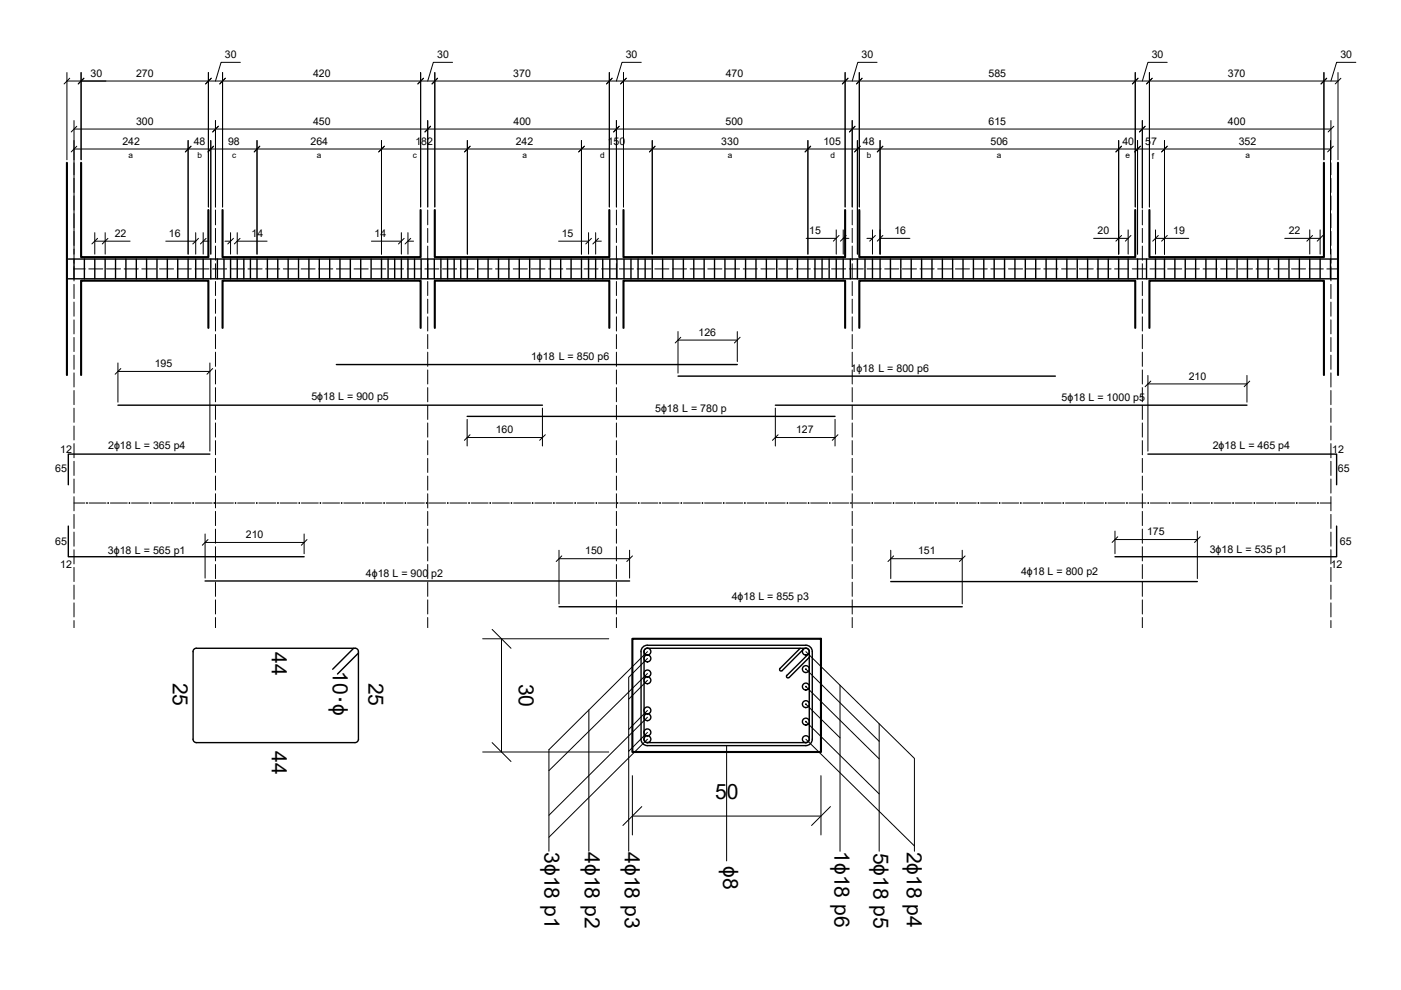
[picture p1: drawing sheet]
<svg xmlns="http://www.w3.org/2000/svg" width="297mm" height="210mm" viewBox="0 0 297 210" stroke-linecap="round" stroke-linejoin="round" font-family="sans-serif">
<!-- layer: cls -->
<g fill="none" stroke="#000" stroke-width=".44">
<path d="M14.2 34.5v45M17.2 34.5v20h27v-10M280.7 34.5v20h-37v-10M283.7 34.5v45M47.2 44.5v10h42v-10M92.2 44.5v10h37v-10M132.2 44.5v10h47v-10M182.2 44.5v10h58.5v-10M44.2 69.5v-10h-27v20M47.2 69.5v-10h42v10M92.2 69.5v-10h37v10M132.2 69.5v-10h47v10"/>
<path d="M182.2 69.5v-10h58.5v10M243.7 69.5v-10h37v20M134.1 135.4h40v24h-40z"/>
</g>
<g fill="none" stroke="#000" stroke-width=".21">
<path d="M15.7 34.5v2.6M15.7 37.8v3M282.2 34.5v2.6M282.2 37.8v3M15.7 57h2.4M15.7 41.5v3M15.7 45.3v3M15.7 49.1v2.9M15.7 52.8v3M15.7 56.6v3M18.8 57h3M22.6 57h3"/>
<path d="M26.3 57h3M30.1 57h3M33.8 57h3M37.6 57h3M41.3 57h3M45.1 57h3M45.7 44.5v3.2M45.7 48.4v3M45.7 52.2v3M45.7 55.9v3M45.7 59.7v3M48.8 57h3"/>
<path d="M52.6 57h3M56.3 57h3M60.1 57h3M63.8 57h3M67.6 57h3M71.3 57h3M75.1 57h3M78.8 57h3M82.6 57h3M86.3 57h3M90.1 57h3M90.7 44.5v3.2"/>
<path d="M90.7 48.4v3M90.7 52.2v3M90.7 55.9v3M90.7 59.7v3M93.8 57h3M97.6 57h3M101.3 57h3M105.1 57h3M108.8 57h3M112.6 57h3M116.3 57h3M120.1 57h3"/>
<path d="M123.8 57h3M127.6 57h3M130.7 44.5v3.2M130.7 48.4v3M130.7 52.2v3M130.7 55.9v3M130.7 59.7v3M131.3 57h3M135.1 57h3M138.8 57h3M142.6 57h3M146.3 57h3"/>
<path d="M150.1 57h3M153.8 57h3M157.6 57h3M161.3 57h3M165.1 57h3M168.8 57h3M172.6 57h3M176.3 57h3M180.1 57h3M180.7 44.5v3.2M180.7 48.4v3M180.7 52.2v3"/>
<path d="M180.7 55.9v3M180.7 59.7v3M183.8 57h3M187.6 57h3M191.3 57h3M195.1 57h3M198.8 57h3M202.6 57h3M206.3 57h3M210.1 57h3M213.8 57h3M217.6 57h3"/>
<path d="M221.3 57h3M225.1 57h3M228.8 57h3M232.6 57h3M236.3 57h3M240.1 57h3M242.2 44.5v3.2M242.2 48.4v3M242.2 52.2v3M242.2 55.9v3M242.2 59.7v3M243.8 57h3"/>
<path d="M247.6 57h3M251.3 57h3M255.1 57h3M258.8 57h3M262.6 57h3M266.3 57h3M270.1 57h3M273.8 57h3M277.6 57h3M281.3 57h2.4M282.2 41.5v3M282.2 45.3v3"/>
<path d="M282.2 49.1v2.9M282.2 52.8v3M282.2 56.6v3M15.7 60.3v3M15.7 64v3M15.7 67.8v3M15.7 71.6v2.9M15.7 75.3v3M15.7 79.1v3M45.7 63.4v3M45.7 67.2v3M45.7 70.9v3"/>
<path d="M45.7 74.7v3M45.7 78.4v3M90.7 63.4v3M90.7 67.2v3M90.7 70.9v3M90.7 74.7v3M90.7 78.4v3M130.7 63.4v3M130.7 67.2v3M130.7 70.9v3M130.7 74.7v3M130.7 78.4v3"/>
<path d="M180.7 63.4v3M180.7 67.2v3M180.7 70.9v3M180.7 74.7v3M180.7 78.4v3M242.2 63.4v3M242.2 67.2v3M242.2 70.9v3M242.2 74.7v3M242.2 78.4v3M282.2 60.3v3M282.2 64v3"/>
<path d="M282.2 67.8v3M282.2 71.6v2.9M282.2 75.3v3M282.2 79.1v3M15.7 82.8v3M15.7 86.5v3M15.7 90.3v3M15.7 94.1v3M15.7 97.8v3M45.7 82.2v3M45.7 85.9v3M45.7 89.7v3"/>
<path d="M45.7 93.4v3M45.7 97.2v3M90.7 82.2v3M90.7 85.9v3M90.7 89.7v3M90.7 93.4v3M90.7 97.2v3M130.7 82.2v3M130.7 85.9v3M130.7 89.7v3M130.7 93.4v3M130.7 97.2v3"/>
<path d="M180.7 82.2v3M180.7 85.9v3M180.7 89.7v3M180.7 93.4v3M180.7 97.2v3M242.2 82.2v3M242.2 85.9v3M242.2 89.7v3M242.2 93.4v3M242.2 97.2v3M282.2 82.8v3M282.2 86.5v3"/>
<path d="M282.2 90.3v3M282.2 94.1v3M282.2 97.8v3M15.7 101.6v3M15.7 105.3v3M15.7 109.1v2.9M15.7 112.8v3M15.7 116.6v3M15.7 106.7h2.3M18.9 106.7h3.6M23.4 106.7h3.6M27.9 106.7h3.6"/>
<path d="M32.4 106.7h3.6M36.9 106.7h3.6M41.4 106.7h3.6M45.7 100.9v3M45.7 104.7v3M45.7 108.4v3M45.7 112.2v3M45.7 115.9v3M45.7 119.7v3M45.9 106.7h3.6M50.4 106.7h3.6M54.9 106.7h3.6"/>
<path d="M59.4 106.7h3.6M63.9 106.7h3.6M68.4 106.7h3.6M72.9 106.7h3.6M77.4 106.7h3.6M81.9 106.7h3.6M86.4 106.7h3.6M90.7 100.9v3M90.7 104.7v3M90.7 108.4v3M90.7 112.2v3M90.7 115.9v3"/>
<path d="M90.7 119.7v3M90.9 106.7h3.6M95.4 106.7h3.6M99.9 106.7h3.6M104.4 106.7h3.6M108.9 106.7h3.6M113.4 106.7h3.6M117.9 106.7h3.6M122.4 106.7h3.6M126.9 106.7h3.6M130.7 100.9v3M130.7 104.7v3"/>
<path d="M130.7 108.4v3M130.7 112.2v3M130.7 115.9v3M130.7 119.7v3M131.4 106.7h3.6M135.9 106.7h3.6M140.4 106.7h3.6M144.9 106.7h3.6M149.4 106.7h3.6M153.9 106.7h3.6M158.4 106.7h3.6M162.9 106.7h3.6"/>
<path d="M167.4 106.7h3.6M171.9 106.7h3.6M176.4 106.7h3.6M180.7 100.9v3M180.7 104.7v3M180.7 108.4v3M180.7 112.2v3M180.7 115.9v3M180.7 119.7v3M180.9 106.7h3.6M185.4 106.7h3.6M189.9 106.7h3.6"/>
<path d="M194.4 106.7h3.6M198.9 106.7h3.6M203.4 106.7h3.6M207.9 106.7h3.6M212.4 106.7h3.6M216.9 106.7h3.6M221.4 106.7h3.6M225.9 106.7h3.6M230.4 106.7h3.6M234.9 106.7h3.6M239.4 106.7h3.6M242.2 100.9v3"/>
<path d="M242.2 104.7v3M242.2 108.4v3M242.2 112.2v3M242.2 115.9v3M242.2 119.7v3M243.9 106.7h3.6M248.4 106.7h3.6M252.9 106.7h3.6M257.4 106.7h3.6M261.9 106.7h3.6M266.4 106.7h3.6M270.9 106.7h3.6"/>
<path d="M275.4 106.7h3.6M279.9 106.7h2.3M282.2 101.6v3M282.2 105.3v3M282.2 109.1v2.9M282.2 112.8v3M282.2 116.6v3M15.7 120.3v3M15.7 124.1v3M15.7 127.8v3M15.7 131.6v1.5M45.7 123.4v3"/>
<path d="M45.7 127.2v3M45.7 130.9v2.2M90.7 123.4v3M90.7 127.2v3M90.7 130.9v2.2M130.7 123.4v3M130.7 127.2v3M130.7 130.9v2.2M180.7 123.4v3M180.7 127.2v3M180.7 130.9v2.2M242.2 123.4v3"/>
<path d="M242.2 127.2v3M242.2 130.9v2.2M282.2 120.3v3M282.2 124.1v3M282.2 127.8v3M282.2 131.6v1.5"/>
</g>
<g fill="#000" stroke="#000" stroke-width=".21">
<circle cx="18.4" cy="106.6" r=".08"/>
<circle cx="22.9" cy="106.6" r=".08"/>
<circle cx="27.4" cy="106.6" r=".08"/>
<circle cx="31.9" cy="106.6" r=".08"/>
<circle cx="36.4" cy="106.6" r=".08"/>
<circle cx="40.9" cy="106.6" r=".08"/>
<circle cx="45.4" cy="106.6" r=".08"/>
<circle cx="49.9" cy="106.6" r=".08"/>
<circle cx="54.4" cy="106.6" r=".08"/>
<circle cx="58.9" cy="106.6" r=".08"/>
<circle cx="63.4" cy="106.6" r=".08"/>
<circle cx="67.9" cy="106.6" r=".08"/>
<circle cx="72.4" cy="106.6" r=".08"/>
<circle cx="76.9" cy="106.6" r=".08"/>
<circle cx="81.4" cy="106.6" r=".08"/>
<circle cx="85.9" cy="106.6" r=".08"/>
<circle cx="90.4" cy="106.6" r=".08"/>
<circle cx="94.9" cy="106.6" r=".08"/>
<circle cx="99.4" cy="106.6" r=".08"/>
<circle cx="103.9" cy="106.6" r=".08"/>
<circle cx="108.4" cy="106.6" r=".08"/>
<circle cx="112.9" cy="106.6" r=".08"/>
<circle cx="117.4" cy="106.6" r=".08"/>
<circle cx="121.9" cy="106.6" r=".08"/>
<circle cx="126.4" cy="106.6" r=".08"/>
<circle cx="130.9" cy="106.6" r=".08"/>
<circle cx="135.4" cy="106.6" r=".08"/>
<circle cx="139.9" cy="106.6" r=".08"/>
<circle cx="144.4" cy="106.6" r=".08"/>
<circle cx="148.9" cy="106.6" r=".08"/>
<circle cx="153.4" cy="106.6" r=".08"/>
<circle cx="157.9" cy="106.6" r=".08"/>
<circle cx="162.4" cy="106.6" r=".08"/>
<circle cx="166.9" cy="106.6" r=".08"/>
<circle cx="171.4" cy="106.6" r=".08"/>
<circle cx="175.9" cy="106.6" r=".08"/>
<circle cx="180.4" cy="106.6" r=".08"/>
<circle cx="184.9" cy="106.6" r=".08"/>
<circle cx="189.4" cy="106.6" r=".08"/>
<circle cx="193.9" cy="106.6" r=".08"/>
<circle cx="198.4" cy="106.6" r=".08"/>
<circle cx="202.9" cy="106.6" r=".08"/>
<circle cx="207.4" cy="106.6" r=".08"/>
<circle cx="211.9" cy="106.6" r=".08"/>
<circle cx="216.4" cy="106.6" r=".08"/>
<circle cx="220.9" cy="106.6" r=".08"/>
<circle cx="225.4" cy="106.6" r=".08"/>
<circle cx="229.9" cy="106.6" r=".08"/>
<circle cx="234.4" cy="106.6" r=".08"/>
<circle cx="238.9" cy="106.6" r=".08"/>
<circle cx="243.4" cy="106.6" r=".08"/>
<circle cx="247.9" cy="106.6" r=".08"/>
<circle cx="252.4" cy="106.6" r=".08"/>
<circle cx="256.9" cy="106.6" r=".08"/>
<circle cx="261.4" cy="106.6" r=".08"/>
<circle cx="265.9" cy="106.6" r=".08"/>
<circle cx="270.4" cy="106.6" r=".08"/>
<circle cx="274.9" cy="106.6" r=".08"/>
<circle cx="279.4" cy="106.6" r=".08"/>
</g>
<!-- layer: armatura flessione -->
<g fill="none" stroke="#000" stroke-width=".3">
<path d="M14.5 54.9h268.9M14.5 59.1h268.9M71.3 77.3h85M143.7 79.7h80.1M25 85.9h90M44.5 96.3h-30v6.5M99 88.3h78M164.4 85.9h100M243.4 96.3h40v6.5M14.5 111.5v6.5h50M283.4 111.5v6.5h-47M43.5 123.2h90"/>
<path d="M118.5 128.6h85.5M188.9 123.3h65"/>
<circle cx="137.3" cy="139.6" r=".73"/>
<circle cx="137.3" cy="138.2" r=".73"/>
<circle cx="170.9" cy="138.2" r=".73"/>
<circle cx="137.3" cy="156.7" r=".73"/>
<circle cx="137.3" cy="152.1" r=".73"/>
<circle cx="137.3" cy="142.8" r=".73"/>
<circle cx="137.3" cy="144.2" r=".73"/>
<circle cx="137.3" cy="150.6" r=".73"/>
<circle cx="137.3" cy="155.3" r=".73"/>
<circle cx="170.9" cy="141.9" r=".73"/>
<circle cx="170.9" cy="145.6" r=".73"/>
<circle cx="170.9" cy="149.3" r=".73"/>
<circle cx="170.9" cy="153" r=".73"/>
<circle cx="170.9" cy="156.7" r=".73"/>
</g>
<!-- layer: quote -->
<g fill="none" stroke="#000" stroke-width=".21">
<path d="M14.2 17.2h8.3M14.2 15.4v18.5M14.8 16.6l-1.2 1.2M17.2 15.4v18.5M17.2 17.2h266.5M17.8 16.6l-1.2 1.2M44.2 15.4v28.5M44.8 16.6l-1.2 1.2M47.2 15.4v28.5M47.8 16.6l-1.2 1.2M51 13.2h-4.1l-1.2 4M89.2 15.4v28.5"/>
<path d="M89.8 16.6l-1.2 1.2M92.2 15.4v28.5M92.8 16.6l-1.2 1.2M96 13.2h-4.1l-1.2 4M129.2 15.4v28.5M129.8 16.6l-1.2 1.2M132.2 15.4v28.5M132.8 16.6l-1.2 1.2M136 13.2h-4.1l-1.2 4M179.2 15.4v28.5M179.8 16.6l-1.2 1.2M182.2 15.4v28.5"/>
<path d="M182.8 16.6l-1.2 1.2M186 13.2h-4.1l-1.2 4M240.7 15.4v28.5M241.3 16.6l-1.2 1.2M243.7 15.4v28.5M244.3 16.6l-1.2 1.2M247.5 13.2h-4.1l-1.2 4M280.7 15.4v18.5M281.3 16.6l-1.2 1.2M283.7 15.4v18.5M284.3 16.6l-1.2 1.2M287.5 13.2h-4.1l-1.2 4"/>
<path d="M15.7 25.6v8.3M15.7 27.4h266.5M16.3 26.8l-1.2 1.2M45.7 25.6v18.3M46.3 26.8l-1.2 1.2M90.7 25.6v18.3M91.3 26.8l-1.2 1.2M130.7 25.6v18.3M131.3 26.8l-1.2 1.2M180.7 25.6v18.3M181.3 26.8l-1.2 1.2M242.2 25.6v18.5"/>
<path d="M242.8 26.8l-1.2 1.2M282.2 25.6v8.3M282.8 26.8l-1.2 1.2M25 77v8.3M25 78.8h19.5M25.6 78.1l-1.2 1.2M44.5 77v18.6M45.1 78.1l-1.2 1.2M143.7 70.3v8.8M143.7 72.1h12.6M144.3 71.5l-1.1 1.2M156.3 70.3v6.4"/>
<path d="M156.9 71.5l-1.2 1.2M243.4 79.6v16M264.4 79.6v5.7M99 92.8h16M99 88.9v5.7M99.7 92.2l-1.2 1.2M115 86.5v8.1M115.6 92.2l-1.2 1.2M164.4 86.5v8.1M164.4 92.8h12.6M165 92.2l-1.2 1.2M177 88.9v5.7"/>
<path d="M177.7 92.2l-1.2 1.2M243.4 81.4h21M244 80.8l-1.2 1.2M265 80.8l-1.2 1.2M43.5 113.2v9.4M43.5 115h21M44.1 114.4l-1.2 1.2M64.5 113.2v4.2M65.1 114.4l-1.2 1.2M118.5 118.5h15M118.5 116.7v11.3M119.1 117.9l-1.2 1.2"/>
<path d="M133.5 116.7v5.9M134.1 117.9l-1.2 1.2M188.9 116.7v6M188.9 118.5h15.1M189.5 117.9l-1.2 1.2M204 116.7v11.3M204.6 117.9l-1.2 1.2M236.4 112.6v4.8M236.4 114.4h17.5M237 113.8l-1.2 1.2M253.9 112.6v10.1M254.5 113.8l-1.2 1.2"/>
<path d="M102.3 135.4h26.8M104.3 133.4l4 4M106.3 135.4v24M102.3 159.4h26.8M104.3 157.5l4 4M134.1 164.5v12.5M134.1 173h40M136.1 171l-4 4M174.1 164.5v12.5M176.1 171l-4 4"/>
</g>
<!-- layer: armatura taglio -->
<g fill="none" stroke="#000" stroke-width=".3">
<path d="M15.7 54.9v4.2M17.9 54.9v4.2M20.1 54.9v4.2M22.3 54.9v4.2M24.5 54.9v4.2M26.7 54.9v4.2M28.9 54.9v4.2M31.1 54.9v4.2M33.3 54.9v4.2M35.5 54.9v4.2M37.7 54.9v4.2M39.9 54.9v4.2"/>
<path d="M41.5 54.9v4.2M43.1 54.9v4.2M44.7 54.9v4.2M46.1 54.9v4.2M47.5 54.9v4.2M48.9 54.9v4.2M50.3 54.9v4.2M51.7 54.9v4.2M53.1 54.9v4.2M54.5 54.9v4.2M56.7 54.9v4.2M58.9 54.9v4.2"/>
<path d="M61.1 54.9v4.2M63.3 54.9v4.2M65.5 54.9v4.2M67.7 54.9v4.2M69.9 54.9v4.2M72.1 54.9v4.2M74.3 54.9v4.2M76.5 54.9v4.2M78.7 54.9v4.2M80.9 54.9v4.2M82.3 54.9v4.2M83.7 54.9v4.2"/>
<path d="M85.1 54.9v4.2M86.5 54.9v4.2M87.9 54.9v4.2M89.3 54.9v4.2M90.7 54.9v4.2M92.1 54.9v4.2M93.5 54.9v4.2M94.9 54.9v4.2M96.3 54.9v4.2M97.7 54.9v4.2M99.1 54.9v4.2M101.3 54.9v4.2"/>
<path d="M103.5 54.9v4.2M105.7 54.9v4.2M107.9 54.9v4.2M110.1 54.9v4.2M112.3 54.9v4.2M114.5 54.9v4.2M116.7 54.9v4.2M118.9 54.9v4.2M121.1 54.9v4.2M123.3 54.9v4.2M124.8 54.9v4.2M126.3 54.9v4.2"/>
<path d="M127.8 54.9v4.2M129.3 54.9v4.2M130.8 54.9v4.2M132.3 54.9v4.2M133.8 54.9v4.2M135.3 54.9v4.2M136.8 54.9v4.2M138.3 54.9v4.2M140.5 54.9v4.2M142.7 54.9v4.2M144.9 54.9v4.2M147.1 54.9v4.2"/>
<path d="M149.3 54.9v4.2M151.5 54.9v4.2M153.7 54.9v4.2M155.9 54.9v4.2M158.1 54.9v4.2M160.3 54.9v4.2M162.5 54.9v4.2M164.7 54.9v4.2M166.9 54.9v4.2M169.1 54.9v4.2M171.3 54.9v4.2M172.8 54.9v4.2"/>
<path d="M174.3 54.9v4.2M175.8 54.9v4.2M177.3 54.9v4.2M178.8 54.9v4.2M180.3 54.9v4.2M181.8 54.9v4.2M183.4 54.9v4.2M185 54.9v4.2M186.6 54.9v4.2M188.8 54.9v4.2M191 54.9v4.2M193.2 54.9v4.2"/>
<path d="M195.4 54.9v4.2M197.6 54.9v4.2M199.8 54.9v4.2M202 54.9v4.2M204.2 54.9v4.2M206.4 54.9v4.2M208.6 54.9v4.2M210.8 54.9v4.2M213 54.9v4.2M215.2 54.9v4.2M217.4 54.9v4.2M219.6 54.9v4.2"/>
<path d="M221.8 54.9v4.2M224 54.9v4.2M226.2 54.9v4.2M228.4 54.9v4.2M230.6 54.9v4.2M232.8 54.9v4.2M235 54.9v4.2M237.2 54.9v4.2M239.2 54.9v4.2M241.2 54.9v4.2M243.1 54.9v4.2M245 54.9v4.2"/>
<path d="M246.9 54.9v4.2M249.1 54.9v4.2M251.3 54.9v4.2M253.5 54.9v4.2M255.7 54.9v4.2M257.9 54.9v4.2M260.1 54.9v4.2M262.3 54.9v4.2M264.5 54.9v4.2M266.7 54.9v4.2M268.9 54.9v4.2M271.1 54.9v4.2"/>
<path d="M273.3 54.9v4.2M275.5 54.9v4.2M277.7 54.9v4.2M279.9 54.9v4.2M282.1 54.9v4.2M41.1 137.6l.6-.2h33.6a.73 .73 0 0 1 .7 .8v18.5a.73 .73 0 0 1-.7 .8h-33.6a.69 .69 0 0 1-.8-.8v-18.5zM75 137.4l-4.5 4.5M76 138.5l-4.4 4.4M169.7 137.4l-4.3 4.3a.33 .33 0 0 0 0 .5 .33 .33 0 0 0 .4 0l4.6-4.6M170.9 137.4a.73 .73 0 0 1 .7 .8v18.5a.73 .73 0 0 1-.7 .8M170.9 136.8a1.37 1.37 0 0 1 1.3 1.4v18.5a1.37 1.37 0 0 1-1.3 1.4M170.9 137.4h-33.6a.73 .73 0 0 0-.8 .8l.1 18.5a.69 .69 0 0 0 .7 .8h33.6"/>
<path d="M170.9 136.8h-33.6a1.37 1.37 0 0 0-1.4 1.4v18.5a1.32 1.32 0 0 0 1.4 1.4h33.6M171.4 138.7l-4.6 4.5a.33 .33 0 0 0 0 .4 .33 .33 0 0 0 .5 0l4.3-4.2"/>
</g>
<!-- layer: quote staffe -->
<g fill="none" stroke="#000" stroke-width=".21">
<path d="M15.7 29.8v24.1M15.7 31.6h266.4M16.3 31l-1.2 1.2M39.9 29.8v24.1M40.5 31l-1.2 1.2M44.7 29.8v24.1M45.3 31l-1.2 1.2M54.5 29.8v24.1M55.1 31l-1.2 1.2M80.9 29.8v24.1M81.5 31l-1.2 1.2M99.1 29.8v24.1"/>
<path d="M99.7 31l-1.2 1.2M123.3 29.8v24.1M123.9 31l-1.2 1.2M138.3 29.8v24.1M138.9 31l-1.2 1.2M171.3 29.8v24.1M171.9 31l-1.2 1.2M181.8 29.8v24.1M182.4 31l-1.2 1.2M186.6 29.8v24.1M187.2 31l-1.2 1.2M237.2 29.8v24.1"/>
<path d="M237.8 31l-1.2 1.2M241.2 29.8v24.1M241.8 31l-1.2 1.2M246.9 29.8v24.1M247.5 31l-1.2 1.2M282.1 29.8v24.1M282.7 31l-1.2 1.2M20.1 51.1h7.5M20.1 49.3v4.6M20.7 50.5l-1.2 1.2M22.3 49.3v4.6M22.9 50.5l-1.2 1.2"/>
<path d="M35.1 51.1h6.4M41.5 49.3v4.6M42.1 50.5l-1.2 1.2M43.1 49.3v4.6M43.1 51.1h1.2M43.7 50.5l-1.2 1.2M47.7 51.1h1.2M48.9 49.3v4.6M49.5 50.5l-1.2 1.2M50.3 51.1h6.3M50.3 49.3v4.6M50.9 50.5l-1.2 1.2"/>
<path d="M78.7 51.1h6.4M85.1 49.3v4.6M85.7 50.5l-1.2 1.2M86.5 51.1h1.2M86.5 49.3v4.6M87.1 50.5l-1.2 1.2M118.4 51.1h6.4M124.8 49.3v4.6M125.4 50.5l-1.2 1.2M126.3 51.1h1.2M126.3 49.3v4.6M126.9 50.5l-1.2 1.2"/>
<path d="M170.9 50.5h6.4M177.3 48.7v5.2M177.9 49.9l-1.2 1.2M178.8 48.7v5.2M178.8 50.5h1.2M179.4 49.9l-1.2 1.2M183.8 50.5h1.2M185 48.7v5.2M185.6 49.9l-1.2 1.2M186.6 50.5h6.3M187.2 49.9l-1.2 1.2M231.9 50.5h7.3"/>
<path d="M237.8 49.9l-1.2 1.2M239.2 48.7v5.2M239.8 49.9l-1.2 1.2M245 50.5h7M245 48.7v5.2M245.6 49.9l-1.2 1.2M247.5 49.9l-1.2 1.2M272.4 50.5h7.5M277.7 48.7v5.2M278.3 49.9l-1.2 1.2M279.9 48.7v5.2M280.5 49.9l-1.2 1.2"/>
</g>
<!-- layer: testi -->
<g fill="none" stroke="#000" stroke-width=".21">
<path d="M137.3 139.6l-4 4v36.9M137.3 138.2l-20.9 20.8v21.5M170.9 138.2l23 22.6v19.7M124.8 150.5v30M137.3 152.1l-20.9 20.8M137.3 156.7l-20.9 20.8M137.3 142.8l-20.9 20.6M137.3 144.2l-4 4M137.3 150.6l-4 4.1M137.3 155.3l-4 4M170.9 156.7l23 22.7M170.9 141.9l15.5 15.3"/>
<path d="M170.9 145.6l15.5 15.3M170.9 153l15.5 15.3M170.9 149.3l7.2 7.1M178.1 145.3v35.2M186.4 153.5v27"/>
</g>
<g fill="#000" stroke="#000" stroke-width=".21">
<circle cx="170.9" cy="153" r=".08"/>
<circle cx="170.9" cy="149.3" r=".08"/>
<circle cx="170.9" cy="141.9" r=".08"/>
<circle cx="170.9" cy="145.6" r=".08"/>
</g>
<!-- layer: testi staffe -->
<path d="M154.1 158.1v24.4" fill="none" stroke="#000" stroke-width=".21"/>
<text font-size="5.8" x="70.1" y="147.3" transform="rotate(90 70.1 147.3)">·</text>
<g font-size="4.5">
<text x="57.6" y="138.3" transform="rotate(90 57.6 138.3)">44</text>
<text x="70.6" y="142.4" transform="rotate(90 70.6 142.4)">10 ɸ</text>
<text x="36.6" y="144.8" transform="rotate(90 36.6 144.8)">25</text>
<text x="78.2" y="144.8" transform="rotate(90 78.2 144.8)">25</text>
<text x="110" y="145" transform="rotate(90 110 145)">30</text>
<text x="57.6" y="159.2" transform="rotate(90 57.6 159.2)">44</text>
<text x="151.6" y="169.4">50</text>
<text x="115.5" y="180.7" transform="rotate(90 115.5 180.7)">3ɸ18 p1</text>
<text x="124" y="180.7" transform="rotate(90 124 180.7)">4ɸ18 p2</text>
<text x="132.4" y="180.7" transform="rotate(90 132.4 180.7)">4ɸ18 p3</text>
<text x="153.3" y="183.7" transform="rotate(90 153.3 183.7)">ɸ8</text>
<text x="176.9" y="180.5" transform="rotate(90 176.9 180.5)">1ɸ18 p6</text>
<text x="185.2" y="180.8" transform="rotate(90 185.2 180.8)">5ɸ18 p5</text>
<text x="192.3" y="180.6" transform="rotate(90 192.3 180.6)">2ɸ18 p4</text>
</g>
<g font-size="2.3">
<text x="112.6" y="76.3">1ɸ18 L = 850 p6</text>
<text x="180.4" y="78.8">1ɸ18 L = 800 p6</text>
<text x="66" y="84.9">5ɸ18 L = 900 p5</text>
<text x="138.9" y="87.4">5ɸ18 L = 780 p</text>
<text x="225.1" y="85">5ɸ18 L = 1000 p5</text>
<text x="12.8" y="95.9">12</text>
<text x="22.9" y="95.3">2ɸ18 L = 365 p4</text>
<text x="257.1" y="95.3">2ɸ18 L = 465 p4</text>
<text x="282.5" y="95.9">12</text>
<text x="11.7" y="100.2">65</text>
<text x="283.7" y="100.2">65</text>
<text x="11.7" y="115.6">65</text>
<text x="22.9" y="117.4">3ɸ18 L = 565 p1</text>
<text x="256.5" y="117.2">3ɸ18 L = 535 p1</text>
<text x="284.1" y="115.6">65</text>
<text x="12.8" y="120.5">12</text>
<text x="77.6" y="122.4">4ɸ18 L = 900 p2</text>
<text x="216.5" y="121.8">4ɸ18 L = 800 p2</text>
<text x="282.1" y="120.5">12</text>
<text x="155.1" y="127.2">4ɸ18 L = 855 p3</text>
</g>
<g font-size="2.2">
<text x="19.2" y="16.2">30</text>
<text x="28.8" y="16.2">270</text>
<text x="47.7" y="12.3">30</text>
<text x="66.4" y="16.2">420</text>
<text x="92.7" y="12.3">30</text>
<text x="108.8" y="16.2">370</text>
<text x="132.7" y="12.3">30</text>
<text x="153.9" y="16.2">470</text>
<text x="182.7" y="12.3">30</text>
<text x="209.6" y="16.2">585</text>
<text x="244.2" y="12.3">30</text>
<text x="260.3" y="16.2">370</text>
<text x="284.2" y="12.3">30</text>
<text x="28.8" y="26.4">300</text>
<text x="66.4" y="26.4">450</text>
<text x="108.9" y="26.4">400</text>
<text x="153.8" y="26.4">500</text>
<text x="209.6" y="26.4">615</text>
<text x="260.4" y="26.4">400</text>
<text x="26" y="30.7">242</text>
<text x="41.1" y="30.7">48</text>
<text x="48.4" y="30.7">98</text>
<text x="65.8" y="30.7">264</text>
<text x="88.1" y="30.7">182</text>
<text x="109.4" y="30.7">242</text>
<text x="128.8" y="30.7">150</text>
<text x="152.9" y="30.7">330</text>
<text x="174.6" y="30.7">105</text>
<text x="183" y="30.7">48</text>
<text x="210" y="30.7">506</text>
<text x="238" y="30.7">40</text>
<text x="242.8" y="30.7">57</text>
<text x="262.6" y="30.7">352</text>
<text x="24.3" y="50.2">22</text>
<text x="35.8" y="50.2">16</text>
<text x="53.3" y="50.2">14</text>
<text x="79.4" y="50.2">14</text>
<text x="119.1" y="50.2">15</text>
<text x="171.6" y="49.6">15</text>
<text x="189.6" y="49.6">16</text>
<text x="232.7" y="49.6">20</text>
<text x="248.7" y="49.6">19</text>
<text x="273.2" y="49.6">22</text>
<text x="148.1" y="71.2">126</text>
<text x="32.8" y="77.8">195</text>
<text x="252" y="80.5">210</text>
<text x="105.1" y="91.8">160</text>
<text x="168.8" y="91.9">127</text>
<text x="243.2" y="113.5">175</text>
<text x="52.1" y="114.1">210</text>
<text x="124.1" y="117.5">150</text>
<text x="194.7" y="117.5">151</text>
</g>
<g font-size="1.7">
<text x="27.2" y="33.6">a</text>
<text x="41.9" y="33.6">b</text>
<text x="49.2" y="33.6">c</text>
<text x="67.1" y="33.6">a</text>
<text x="87.5" y="33.6">c</text>
<text x="110.8" y="33.6">a</text>
<text x="127.2" y="33.6">d</text>
<text x="154.3" y="33.6">a</text>
<text x="176.1" y="33.6">d</text>
<text x="183.8" y="33.6">b</text>
<text x="211.4" y="33.6">a</text>
<text x="238.7" y="33.6">e</text>
<text x="244.2" y="33.6">f</text>
<text x="264.1" y="33.6">a</text>
</g>
</svg>
